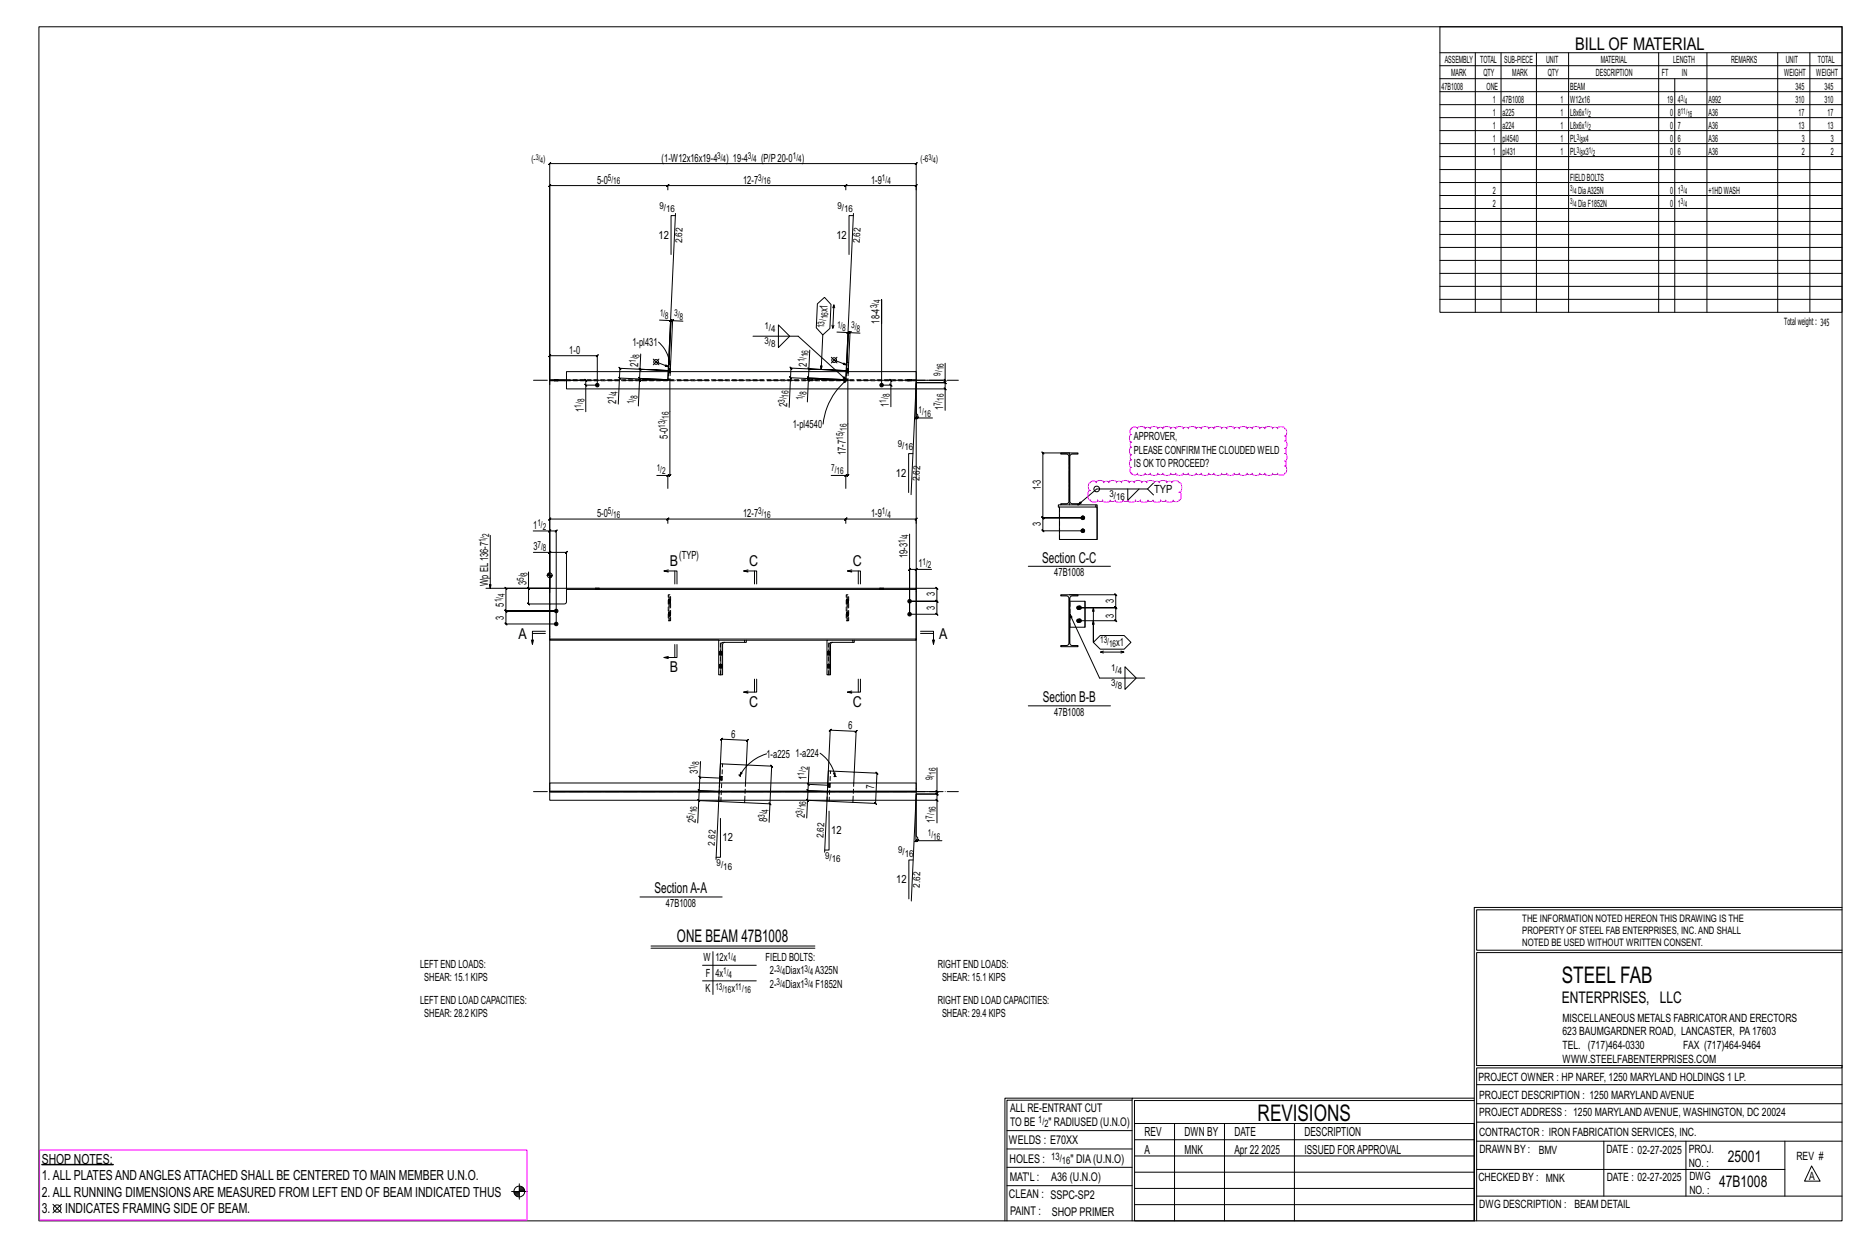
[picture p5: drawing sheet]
<svg xmlns="http://www.w3.org/2000/svg" width="914mm" height="610mm" viewBox="0 0 914 610" stroke-linecap="round" stroke-linejoin="round" font-family="sans-serif">
<g fill="#000" stroke="#000" stroke-width=".49">
<path d="M353 319v1zM406 319v1zM353 325v2zM406 325v2zM20 570h35z"/>
<circle cx="292" cy="188" r=".9"/>
<circle cx="432" cy="188" r=".9"/>
<circle cx="530" cy="260" r=".9"/>
<circle cx="530" cy="253" r=".9"/>
<circle cx="272" cy="299" r=".9"/>
<circle cx="445" cy="294" r=".9"/>
<circle cx="528" cy="297" r="1"/>
<circle cx="272" cy="305" r=".9"/>
<circle cx="445" cy="301" r=".9"/>
<circle cx="528" cy="304" r="1"/>
</g>
<g fill="none" stroke="#000" stroke-width=".49">
<path d="M19 13h883v584h-883zM705 13h197v140h-197zM705 26h197M705 32h197M705 39h197M722 26v127M735 26v127M752 26v127M768 26v127M812 26v127M820 39v114M836 26v127"/>
<path d="M870 26v127M886 26v127M705 45h197M705 51h197M705 58h197M705 64h197M705 70h197M705 77h197M326 91l1-1zM327 93v-3l-1 1h1h-58l1-1-1 1v97M327 91h87l1-1-1 3M414 91l1-1z"/>
<path d="M414 91h34l1-1-1 3M705 83h197M705 89h197M705 96h197M331 105h-3v20M331 104l-4 82 1-29h-5M418 105h-2v20M418 104l-4 82 1-23-5-1M705 102h197M705 108h197M705 115h197M705 121h197"/>
<path d="M705 127h197M705 134h197M328 157l1-1zM328 157l1-1-1 1-1 21 1-21 1-1-1 1h1M329 157l1-1zM334 157h-5l-1 21M381 159l6 5-6 6zM400 149l4-4 3 4-1 12-3 3-3-4zM407 159l1 2v-2M408 151v-2v12M408 149l1 2M432 158v-11v41h4v11"/>
<path d="M705 140h197M705 146h197M314 173l-1 8h15l-25-1 1 1-1-1v5M320 176l3 2M321 177l6 2M322 167a16 16 0 0 1 6 11M323 176l-3 2M327 177h1v1zM369 164h22l23 22M395 180l1 1zM396 171v9l19 1-28-1 1 1-1-1v5M403 164l-1 17"/>
<path d="M407 175l3 3M408 176l7 3M410 175l-3 3M415 163l1-1zM415 163l1-1-1 1v14v-14l1-1-1 1h1M416 163l1-1zM421 163h-5l-1 14M463 178v8h-15M271 186h.1M273 186h.1M277 182h171v5v3h-171zM277 186h-8h8"/>
<path d="M286 188l1 1zM287 188v-2v1l-1-1h1h-18v-12v1l1-1h-1h23v1l1-1h-1v14h-5v13M303 198v-13l24 1h-12h-2l-1 13M303 184l1 1zM313 186l1 1zM313 180l1 1zM313 181v4l1 1-1-1 14 1-14-1 1 1-1-1v1M327 182h.1M327 182v-4h1v4M327 180h.1M328 186v15zM328 182h.1"/>
<path d="M328 180h.1M386 184l1 1zM395 197l1-11h1l1-1 16 1-27-1-1 14M395 185l1 1zM396 180v5l-1-1 1 1 19 1-19-1-1-1 1 1v1M413 187l2-1-1 1zM414 182h.1M414 182l1-5v5M414 180h.1M415 186a32 32 0 0 0-12 21M415 186v21zM415 182h.1"/>
<path d="M415 180h.1M435 186h1l1 1-1-1v2M436 188l1 1zM444 186h.1M446 186h.1M462 186l1 1zM462 190l1 1zM463 186v1h-1l1 1v-1h-15l-2 55M463 190v-3v1l-1-1h1h-15v15l1 1v1h7M328 201v32v-1l-1 1h1h-1M415 207v26l1-1-1 1h-1M449 205l1-1z"/>
<path d="M463 201v-11h-15v14v1l1-1h-1h1M321 233h6v6M326 233l1-1zM407 233h7v6M414 233l1-1zM447 222h-2v19M519 222h9h-4v1v22v1h4v1h-9v-1h4v-1v-22v-1h-4zM523 222h-13v-1l1 1h-1v31l1 1-1-1h20h-20l1 1-1-1v7v-1l1 1h-1h20M552 239v6l6-6M562 239l3 3M565 236l-3 3h-25l-9 8 1-1-1 1h8v1h-18v-1h1M261 260h8v28"/>
<path d="M269 260l1-1zM269 260h3l1-1-1 1v45h-24v1l-1-1h1v-6l-1-1 1 1h24h-24l-1-1 1 1v-11l-1-1 1 1h21M326 254l1-1zM327 256v-3l-1 1h1h-58l1-1-1 1v36M327 254h87l1-1-1 3M414 254l1-1zM414 254h34l1-1-1 3M536 248h1v16M536 247h1v17h-18v-16M240 262v26M261 270h8v25h-10v1l-1-1h1v-7M269 270v1l1-1z"/>
<path d="M269 270h8v1l1-1h-1v18h-18v-8M327 280l-2-1h6v7M327 279h-2M330 279v7M366 280l-2-1h6v7M366 279h-2M369 279v7M417 280l-2-1h6v7M417 279h-2M420 279v7M445 261v40v-22l1-1-1 1h3M449 278l-1 1z"/>
<path d="M456 279h-8v9M503 277h41M238 288h31M258 287l1 1zM268 281h2M268 281h.1M268 280v1M269 280v1M269 280v8M269 281v2M270 281v2M270 281v1"/>
<path d="M277 288h171h-171zM277 288v7h-8v18M292 288h.1M293 288h.1M431 288h.1M432 288h.1M448 288h.1M448 288v25M448 288h11l-1-1 1 1v6h-1l1 1v-1h-14h14h-1l1 1v-1v7l-1-1 1 1h-14M519 291h9v1h-4v1v22v1h4h-9h4v-1v-22v-1h-4zM523 291h23v-1l1 1h-1v6l1 1-1-1h-18h18l1 1-1-1v7v-1l1 1h-1h-18M524 294h7v13h-7"/>
<path d="M531 294v13M535 297v17v-10M260 313l1 2M261 310h6M267 309h-6v6v-2M330 315v7M331 315v7h-6h2M352 313h12v1l-11 1v15h-1zM352 313h-83h179h-31M353 319v1M355 314l-1 1v15h-1M364 313h41"/>
<path d="M365 313v1h-1M405 313h12v1l-11 1v15h-1zM406 319v1M408 314l-1 1v15h-1M418 313v1h-1M451 309h6v6v-2M451 310h6M456 313l1 2M524 301l14 31h22M539 311h11l4 3-4 4h-11l-4-4zM540 319h-1l1 1M549 319h1h-11"/>
<path d="M550 319l-1 1M327 321l-2 1M353 325v2M366 338l-2 1M369 332v7M370 332v7h-6h2M406 325v2M417 338l-2 1M420 332v7M421 332v7h-6h2M551 326l5 6-5 5zM503 345h41"/>
<path d="M342 380l1 1zM343 373v7l9 1M352 380h.1M353 380h.1M362 379v1M362 380h.1M363 378l-1 2zM375 369a22 22 0 0 0-13 11M396 375v9h9M401 369a18 18 0 0 1 8 11M408 378h1v2zM408 380h1"/>
<path d="M409 380h.1M459 376v11h-11v-307h1l-1 1v-1h-179h1l-1 1v-1v307M269 387h179v1h-179zM269 388v4h179M269 387v-4h179v4M342 391l1 1zM343 380l-1 7v-1l1 1h-1h10h-10v-1l1 1h-1v5M352 392h-10v11M352 392l12 1M352 383l1-9h12v9M352 382h.1M353 382h.1"/>
<path d="M364 393h13l-1 9M365 392l-1 1M376 393l1 1zM377 393l1-18-1-1 1 1-13-1 1-12-1 1 1-1h-13l1-1-1 1-2 58M395 391l1 1zM395 383l1 1zM396 384v3l-1-1 1 1h9h-9l-1-1 1 1-1 5M405 392h-10v8M405 392l12 1M405 385h.1M405 383h.1M405 383v-6l13 1v5"/>
<path d="M406 397v19h-2M406 385h.1M406 383h.1M417 393h12v1l-1-1h1v-15l1 1-1-1h-11l1-20 1-1-1 1-13-1h1l-1 1v-1l-2 60M418 392l-1 1M448 392h11v11M448 392v19v1l1-1h-1h1M448 388v4M458 387l1 1zM458 391l1 1zM459 387v1h-1l1 1v-1h-11l-2 53M459 392v-4v1l-1-1h1h-11v21l1 1v1h12"/>
<path d="M353 400v19h-2M450 411l-1 1zM313 439h40M447 421h-2v19M722 444v153M722 444h180M902 445h-179v20h179M319 463h80M319 464h80M344 472h26M344 480h26M349 466v21"/>
<path d="M902 466h-179v55h179v1h-179v75M554 537h-62v60M554 538h-61v59M722 537h-168v60M722 538h-167v13M723 540h179M723 531h179M493 553h61M555 550h167v47h-167zM555 558h167M575 550v47M599 550v47"/>
<path d="M634 550v47M723 558h179M723 549h179M785 558v27M825 558v27M874 558v27M254 579v8M493 562h61M493 571h61M555 573h167M555 566h167M723 572h151"/>
<path d="M887 570l4 8h-8zM26 589l4 4M30 589l-4 4M250 583h8M252 583h2M252 584h2M252 585h2M253 585h1M254 582h2M254 581h2M254 582h3M493 580h61"/>
<path d="M555 589h167M555 581h167M723 585h179"/>
<circle cx="321" cy="177" r="1.2"/>
<circle cx="408" cy="176" r="1.2"/>
<circle cx="537" cy="239" r="1.4"/>
<circle cx="269" cy="281" r="1.2"/>
<circle cx="28" cy="591" r="1.8"/>
<circle cx="254" cy="583" r="2.6"/>
</g>
<path d="M554 209h2l1 1a2.1 2.1 0 0 1 4 0 1.4 1.4 0 0 1 2 0 2.1 2.1 0 0 1 4 0 1.4 1.4 0 0 1 2 0 2.1 2.1 0 0 1 4 0 1.5 1.5 0 0 1 3 0 2.1 2.1 0 0 1 3 0 1.5 1.5 0 0 1 3 0 2.1 2.1 0 0 1 3 0 1.5 1.5 0 0 1 3 0 2.1 2.1 0 0 1 4 0 1.4 1.4 0 0 1 2 0 2.1 2.1 0 0 1 4 0 1.4 1.4 0 0 1 2 0 2.1 2.1 0 0 1 4 0 1.5 1.5 0 0 1 3 0 2.1 2.1 0 0 1 3 0 1.5 1.5 0 0 1 3 0 2.1 2.1 0 0 1 4 0 1.4 1.4 0 0 1 2 0 2.1 2.1 0 0 1 4 0 1.4 1.4 0 0 1 2 0 2.2 2.2 0 0 1 4 0l1 2v1h-1l1 1-1 2h1v2v1h-1l1 2-1 1h1v2v1l-1 1h1l-1 2a2.5 2.5 0 0 1 0 4l-2 1-1-1-1-1-1 1-1-1v1l-2 1-2-1v-1l-1 1-1-1-1 1-1 1-2-1v-1l-1 1-2-1v1l-1 1-2-1v-1l-2 1-1-1v1l-2 1-1-1-1-1-1 1-1-1v1l-2 1-2-1v-1l-1 1-1-1v1l-2 1-2-1v-1l-1 1-2-1v1l-1 1-2-1v-1l-1 1-2-1v1l-2 1-1-1v-1l-2 1-1-1v1l-2 1-2-1v-1l-1 1-1-1v1l-2 1-2-1v-1l-1 1-1-1-1 1-1 1-2-1a2.1 2.1 0 0 1-3 0 2.1 2.1 0 0 1 0-3 2.1 2.1 0 0 1 0-4 1.5 1.5 0 0 1 0-3 2.1 2.1 0 0 1 0-3 1.5 1.5 0 0 1 0-3 2.1 2.1 0 0 1 0-3 2 2 0 0 1 0-4zM533 236a2.5 2.5 0 0 1 4 0 2.1 2.1 0 0 1 3 0 1.5 1.5 0 0 1 3 0 2.1 2.1 0 0 1 4 0 1.4 1.4 0 0 1 2 0 2.1 2.1 0 0 1 4 0 1.4 1.4 0 0 1 2 0 2.1 2.1 0 0 1 4 0 1.4 1.4 0 0 1 2 0 2.1 2.1 0 0 1 4 0 1.5 1.5 0 0 1 3 0 2.1 2.1 0 0 1 3 0 1.5 1.5 0 0 1 3 0 2.3 2.3 0 0 1 4 0v3v2h-1a2.5 2.5 0 0 1 1 3 2.5 2.5 0 0 1-4 1 2.1 2.1 0 0 1-3 0 1.5 1.5 0 0 1-3 0 2.1 2.1 0 0 1-4 0 1.4 1.4 0 0 1-2 0 2.1 2.1 0 0 1-4 0 1.4 1.4 0 0 1-2 0 2.1 2.1 0 0 1-4 0 1.4 1.4 0 0 1-2 0 2.1 2.1 0 0 1-4 0 1.5 1.5 0 0 1-3 0 2.1 2.1 0 0 1-3 0 1.5 1.5 0 0 1-3 0 2.3 2.3 0 0 1-4 0l-1-3 1-2h1l-1-1zM19 563h239v34h-239z" fill="none" stroke="#f0f" stroke-width=".5"/>
<g fill="none" stroke="#000" stroke-width=".49" stroke-dasharray="2 1.4">
<path d="M271 186h.1M272 186h.1M272 186h1M273 186h.1M277 186h171M327 182h.1M327 182h1M327 182v4h1v-4M327 181l1 1-1-1M328 182h.1M328 182h-1M328 182l-1-1"/>
<path d="M328 181l-1-1M328 180h-1M328 180h.1M414 182h.1M414 182h1M414 182v4h1v-4M414 181l1 1-1-1M415 182h.1M415 182h-1M415 181h-1M415 181l-1-1M415 180h-1"/>
<path d="M415 180h.1M444 186h.1M445 186h.1M445 186h1M446 186h.1M448 186h-171M519 264v-17M292 288h.1M292 288h1zM293 288h.1M327 291h1v13h-1zM327 294h1"/>
<path d="M327 294v-1M327 300h.1M327 295h.1M327 293v1M327 300v1M327 294v1M328 294h.1M328 294h-1M328 293h-1h1M328 300h-1h1M328 295h-1h1M328 295v-2"/>
<path d="M328 294v-1M414 291h1v13h-1zM414 294h1M414 294v-1M414 300h.1M414 295h.1M414 293v1M414 300v1M414 294v1M415 294h.1M415 294h-1M415 293h-1h1"/>
<path d="M415 300h-1h1M415 295h-1h1M415 295v-2M415 294v-1M431 288h.1M432 288h.1M432 288h-1M448 288h.1M528 298a.9 .9 0 0 1-1-1 .9 .9 0 0 1 1-1M528 296a.9 .9 0 0 1 1 1 .9 .9 0 0 1-1 1M327 301h1M327 301l1-1"/>
<path d="M327 300h1M327 301h.1M327 304v-13M328 304v-13M328 301v-1M328 301h-1M328 301h-1h1M328 300h.1M328 301h.1M352 319h1M352 319v1M352 320h1"/>
<path d="M353 320h-1M353 320h-1l1-1M405 319h1M405 319v1M405 320h1M406 320h-1M406 320h-1l1-1M414 301h1M414 301l1-1M414 300h1M414 301h.1M415 304v-13"/>
<path d="M415 301v-1M415 301h-1M415 301h-1h1M415 300h.1M415 301h.1M448 313h.1M524 307v-13M528 305a.9 .9 0 0 1-1-1 .9 .9 0 0 1 1-1M528 303a.9 .9 0 0 1 1 1 .9 .9 0 0 1-1 1M352 326l1-1M352 325h1M352 327h.1"/>
<path d="M352 320h.1M352 327h1M352 325v1M352 326v1h1M353 330v-17M353 327l-1-1M353 326h-1M353 326h-1h1M405 326l1-1M405 325h1M405 327h.1M405 320h.1"/>
<path d="M405 327h1M405 325v1M405 326v1h1M405 330v-17M406 327l-1-1M406 326h-1M406 326h-1h1M352 380h.1M353 380h-1M353 380h.1M352 383v9M352 382v-1"/>
<path d="M352 382h1M352 381l1 1M352 381h1M352 380l1 1zM352 380h1M353 392l1-18M353 381h.1M365 392v-9M405 385h.1M405 385h1M405 384l1 1M405 384h1z"/>
<path d="M405 384h1M405 383h.1M405 383v9M406 392l1-15M406 384v1M406 383h-1M406 383h.1M418 392v-9"/>
<circle cx="530" cy="260" r=".9"/>
<circle cx="530" cy="253" r=".9"/>
</g>
<path d="M261 186h208M261 387h208" fill="none" stroke="#000" stroke-width=".49" stroke-dasharray="6.8 1 0 1"/>
<path d="M523 222v25" fill="none" stroke="#000" stroke-width=".49" stroke-dasharray="5.8 1 1 1"/>
<g font-size="11.2">
<text x="764" y="481">STEEL FAB</text>
<text x="616" y="548">REVISIONS</text>
</g>
<g font-size="8.6">
<text x="771" y="24">BILL OF MATERIAL</text>
<text x="331" y="461">ONE BEAM 47B1008</text>
</g>
<g font-size="7.9">
<text x="765" y="491">ENTERPRISES, LLC</text>
<text x="846" y="569">25001</text>
<text x="842" y="581">47B1008</text>
</g>
<g font-size="7.3">
<text x="510" y="275">Section C-C</text>
<text x="328" y="277">B</text>
<text x="367" y="277">C</text>
<text x="417" y="277">C</text>
<text x="254" y="313">A</text>
<text x="460" y="313">A</text>
<text x="328" y="329">B</text>
<text x="367" y="346">C</text>
<text x="417" y="346">C</text>
<text x="510" y="344">Section B-B</text>
<text x="320" y="437">SectionA-A</text>
</g>
<g font-size="6.8">
<text x="20" y="569">SHOP NOTES:</text>
<text x="20" y="577">1.ALL PLATESANDANGLESATTACHED SHALL BE CENTERED TO MAIN MEMBER U.N.O.</text>
<text x="20" y="585">2.ALL RUNNING DIMENSIONSARE MEASURED FROM LEFT END OF BEAM INDICATED THUS</text>
<text x="20" y="593">3.</text>
<text x="32" y="593">INDICATES FRAMING SIDE OF BEAM.</text>
</g>
<g font-size="6.1">
<text x="560" y="556">REV</text>
<text x="580" y="556">DWN BY</text>
<text x="604" y="556">DATE</text>
<text x="639" y="556">DESCRIPTION</text>
<text x="560" y="564">A</text>
<text x="580" y="564">MNK</text>
<text x="604" y="564">Apr 22</text>
<text x="618" y="564">2025</text>
<text x="639" y="564">ISSUED FORAPPROVAL</text>
</g>
<g font-size="5.9">
<text x="494" y="560">WELDS : E70XX</text>
<text x="494" y="569">HOLES :</text>
<text x="524" y="569">&quot; DIA(U.N.O)</text>
<text x="494" y="578">MAT'L :</text>
<text x="515" y="578">A36 (U.N.O)</text>
<text x="494" y="586">CLEAN : SSPC-SP2</text>
<text x="495" y="595">PAINT :</text>
<text x="515" y="595">SHOP PRIMER</text>
</g>
<g font-size="5.8">
<text x="494" y="544">ALL RE-ENTRANT CUT</text>
<text x="494" y="551">TO BE</text>
<text x="513" y="551">&quot; RADIUSED (U.N.O)</text>
</g>
<g font-size="5.6">
<text x="765" y="500">MISCELLANEOUS METALS FABRICATORAND ERECTORS</text>
<text x="765" y="507">623 BAUMGARDNER ROAD, LANCASTER, PA17603</text>
<text x="765" y="513">TEL. (717)464-0330</text>
<text x="824" y="513">FAX (717)464-9464</text>
<text x="765" y="520">WWW.STEELFABENTERPRISES.COM</text>
<text x="724" y="529">PROJECT OWNER : HP NAREF, 1250 MARYLAND HOLDINGS 1 LP.</text>
<text x="724" y="538">PROJECT DESCRIPTION : 1250 MARYLANDAVENUE</text>
<text x="724" y="546">PROJECTADDRESS : 1250 MARYLANDAVENUE, WASHINGTON, DC 20024</text>
<text x="724" y="556">CONTRACTOR : IRON FABRICATION SERVICES, INC.</text>
<text x="724" y="564">DRAWN BY :</text>
<text x="753" y="564">BMV</text>
<text x="786" y="564">DATE : 02-27-2025</text>
<text x="827" y="564">PROJ.</text>
<text x="879" y="568">REV #</text>
<text x="827" y="571">NO. :</text>
<text x="724" y="578">CHECKED BY : MNK</text>
<text x="787" y="578">DATE : 02-27-2025</text>
<text x="827" y="578">DWG</text>
<text x="886" y="578">A</text>
<text x="827" y="584">NO. :</text>
<text x="724" y="591">DWG DESCRIPTION : BEAM DETAIL</text>
</g>
<g font-size="5.5">
<text x="324" y="79">(1-W12x16x19-4</text>
<text x="355" y="79">) 19-4</text>
<text x="373" y="79">(P/P20-0</text>
<text x="392" y="79">)</text>
<text x="292" y="90">5-0</text>
<text x="364" y="90">12-7</text>
<text x="426" y="90">1-9</text>
<text x="322" y="117">12</text>
<text x="409" y="117">12</text>
<text x="405" y="153" transform="rotate(-87 405 153)">x1</text>
<text x="431" y="158" transform="rotate(-90 431 158)">18-4</text>
<text x="279" y="173">1-0</text>
<text x="310" y="169">1-pl431</text>
<text x="312" y="180" transform="rotate(-87 312 180)">2</text>
<text x="395" y="179" transform="rotate(-87 395 179)">2</text>
<text x="302" y="198" transform="rotate(-87 302 198)">2</text>
<text x="286" y="201" transform="rotate(-90 286 201)">1</text>
<text x="385" y="199" transform="rotate(-87 385 199)">2</text>
<text x="435" y="199" transform="rotate(-90 435 199)">1</text>
<text x="462" y="201" transform="rotate(-90 462 201)">1</text>
<text x="388" y="209">1-pl4540</text>
<text x="327" y="215" transform="rotate(-90 327 215)">5-0</text>
<text x="555" y="215">APPROVER,</text>
<text x="555" y="222">PLEASE CONFIRMTHE CLOUDED WELD</text>
<text x="414" y="223" transform="rotate(-90 414 223)">17-7</text>
<text x="439" y="233">12</text>
<text x="555" y="228">IS OKTO PROCEED?</text>
<text x="509" y="240" transform="rotate(-90 509 240)">1-3</text>
<text x="565" y="241">TYP</text>
<text x="292" y="253">5-0</text>
<text x="364" y="253">12-7</text>
<text x="426" y="253">1-9</text>
<text x="509" y="258" transform="rotate(-90 509 258)">3</text>
<text x="261" y="259">1</text>
<text x="261" y="269">3</text>
<text x="332" y="273">(TYP)</text>
<text x="444" y="273" transform="rotate(-90 444 273)">19-3</text>
<text x="450" y="278">1</text>
<text x="239" y="287" transform="rotate(-90 239 287)">Wp EL136-7</text>
<text x="258" y="286" transform="rotate(-90 258 286)">3</text>
<text x="516" y="282">47B1008</text>
<text x="458" y="291" transform="rotate(-90 458 291)">3</text>
<text x="247" y="297" transform="rotate(-90 247 297)">5</text>
<text x="458" y="298" transform="rotate(-90 458 298)">3</text>
<text x="545" y="295" transform="rotate(-90 545 295)">3</text>
<text x="247" y="303" transform="rotate(-90 247 303)">3</text>
<text x="545" y="302" transform="rotate(-90 545 302)">3</text>
<text x="546" y="316">x1</text>
<text x="516" y="350">47B1008</text>
<text x="415" y="357" transform="rotate(3 415 357)">6</text>
<text x="358" y="361" transform="rotate(3 358 361)">6</text>
<text x="375" y="371">1-a225</text>
<text x="389" y="370">1-a224</text>
<text x="342" y="379" transform="rotate(-87 342 379)">3</text>
<text x="395" y="382" transform="rotate(-87 395 382)">1</text>
<text x="428" y="386" transform="rotate(-87 428 386)">7</text>
<text x="394" y="400" transform="rotate(-87 394 400)">2</text>
<text x="341" y="403" transform="rotate(-87 341 403)">2</text>
<text x="375" y="402" transform="rotate(-87 375 402)">8</text>
<text x="458" y="403" transform="rotate(-90 458 403)">1</text>
<text x="354" y="412">12</text>
<text x="407" y="408">12</text>
<text x="439" y="432">12</text>
<text x="326" y="444">47B1008</text>
<text x="206" y="474">LEFT END LOADS:</text>
<text x="344" y="470">W</text>
<text x="350" y="470">12x</text>
<text x="375" y="470">FIELD BOLTS:</text>
<text x="459" y="474">RIGHT END LOADS:</text>
<text x="346" y="478">F</text>
<text x="350" y="478">4x</text>
<text x="377" y="477">2-</text>
<text x="384" y="477">Diax1</text>
<text x="399" y="477">A325N</text>
<text x="208" y="480">SHEAR: 15.1 KIPS</text>
<text x="345" y="486">K</text>
<text x="358" y="486">x</text>
<text x="377" y="483">2-</text>
<text x="384" y="483">Diax1</text>
<text x="399" y="483">F1852N</text>
<text x="461" y="480">SHEAR: 15.1 KIPS</text>
<text x="206" y="491">LEFT END LOAD CAPACITIES:</text>
<text x="459" y="491">RIGHT END LOAD CAPACITIES:</text>
<text x="208" y="498">SHEAR: 28.2 KIPS</text>
<text x="461" y="498">SHEAR: 29.4 KIPS</text>
</g>
<g font-size="5">
<text x="745" y="451">THE INFORMATION NOTED HEREON THIS DRAWING IS THE</text>
<text x="745" y="457">PROPERTY OF STEEL FAB ENTERPRISES, INC.AND SHALL</text>
<text x="745" y="463">NOTED BE USED WITHOUT WRITTEN CONSENT.</text>
<text x="508" y="550">1/</text>
<text x="511" y="551">2</text>
<text x="515" y="568">13/</text>
<text x="520" y="570">16</text>
</g>
<g font-size="4.9">
<text x="707" y="31">ASSEMBLY</text>
<text x="725" y="31">TOTAL</text>
<text x="736" y="31">SUB-PIECE</text>
<text x="757" y="31">UNIT</text>
<text x="784" y="31">MATERIAL</text>
<text x="819" y="31">LENGTH</text>
<text x="847" y="31">REMARKS</text>
<text x="874" y="31">UNIT</text>
<text x="890" y="31">TOTAL</text>
<text x="710" y="37">MARK</text>
<text x="726" y="37">QTY</text>
<text x="740" y="37">MARK</text>
<text x="758" y="37">QTY</text>
<text x="781" y="37">DESCRIPTION</text>
<text x="814" y="37">FT</text>
<text x="823" y="37">IN</text>
<text x="873" y="37">WEIGHT</text>
<text x="889" y="37">WEIGHT</text>
<text x="706" y="44">47B1008</text>
<text x="728" y="44">ONE</text>
<text x="769" y="44">BEAM</text>
<text x="879" y="44">345</text>
<text x="893" y="44">345</text>
<text x="731" y="50">1</text>
<text x="736" y="50">47B1008</text>
<text x="764" y="50">1</text>
<text x="769" y="50">W12x16</text>
<text x="816" y="50">19</text>
<text x="821" y="50">4</text>
<text x="836" y="50">A992</text>
<text x="879" y="50">310</text>
<text x="893" y="50">310</text>
<text x="731" y="57">1</text>
<text x="736" y="57">a225</text>
<text x="764" y="57">1</text>
<text x="769" y="57">L8x6x</text>
<text x="818" y="57">0</text>
<text x="821" y="57">8</text>
<text x="836" y="57">A36</text>
<text x="880" y="57">17</text>
<text x="895" y="57">17</text>
<text x="731" y="63">1</text>
<text x="736" y="63">a224</text>
<text x="764" y="63">1</text>
<text x="769" y="63">L8x6x</text>
<text x="818" y="63">0</text>
<text x="821" y="63">7</text>
<text x="836" y="63">A36</text>
<text x="880" y="63">13</text>
<text x="895" y="63">13</text>
<text x="731" y="69">1</text>
<text x="736" y="69">pl4540</text>
<text x="764" y="69">1</text>
<text x="769" y="69">PL x4</text>
<text x="818" y="69">0</text>
<text x="821" y="69">6</text>
<text x="836" y="69">A36</text>
<text x="882" y="69">3</text>
<text x="896" y="69">3</text>
<text x="731" y="76">1</text>
<text x="736" y="76">pl431</text>
<text x="764" y="76">1</text>
<text x="769" y="76">PL x3</text>
<text x="818" y="76">0</text>
<text x="821" y="76">6</text>
<text x="836" y="76">A36</text>
<text x="882" y="76">2</text>
<text x="896" y="76">2</text>
<text x="769" y="88">FIELDBOLTS</text>
<text x="731" y="95">2</text>
<text x="772" y="95">DiaA325N</text>
<text x="818" y="95">0</text>
<text x="821" y="95">1</text>
<text x="836" y="95">+1HDWASH</text>
<text x="731" y="101">2</text>
<text x="772" y="101">DiaF1852N</text>
<text x="818" y="101">0</text>
<text x="821" y="101">1</text>
<text x="873" y="159">Totalweight : 345</text>
</g>
<g font-size="4.7">
<text x="351" y="78">3/</text>
<text x="366" y="78">3/</text>
<text x="388" y="78">1/</text>
<text x="260" y="79">(-</text>
<text x="266" y="79">)</text>
<text x="354" y="79">4</text>
<text x="369" y="79">4</text>
<text x="391" y="79">4</text>
<text x="451" y="79">(-6</text>
<text x="458" y="79">)</text>
<text x="298" y="89">5/</text>
<text x="371" y="89">3/</text>
<text x="432" y="89">1/</text>
<text x="300" y="90">16</text>
<text x="374" y="90">16</text>
<text x="434" y="90">4</text>
<text x="323" y="102">9/</text>
<text x="326" y="104">16</text>
<text x="410" y="102">9/</text>
<text x="413" y="104">16</text>
<text x="334" y="119" transform="rotate(-87 334 119)">2.62</text>
<text x="421" y="119" transform="rotate(-87 421 119)">2.62</text>
<text x="431" y="148" transform="rotate(-90 431 148)">4</text>
<text x="323" y="154" transform="rotate(3 323 154)">1/</text>
<text x="330" y="155" transform="rotate(3 330 155)">3/</text>
<text x="429" y="151" transform="rotate(-90 429 151)">3/</text>
<text x="325" y="156" transform="rotate(3 325 156)">8</text>
<text x="333" y="156" transform="rotate(3 333 156)">8</text>
<text x="374" y="161">1/</text>
<text x="403" y="161" transform="rotate(-87 403 161)">13/</text>
<text x="405" y="156" transform="rotate(-87 405 156)">16</text>
<text x="410" y="160" transform="rotate(3 410 160)">1/</text>
<text x="417" y="161" transform="rotate(3 417 161)">3/</text>
<text x="377" y="163">4</text>
<text x="412" y="162" transform="rotate(3 412 162)">8</text>
<text x="419" y="162" transform="rotate(3 419 162)">8</text>
<text x="374" y="168">3/</text>
<text x="377" y="170">8</text>
<text x="311" y="177" transform="rotate(-87 311 177)">1/</text>
<text x="313" y="175" transform="rotate(-87 313 175)">8</text>
<text x="394" y="177" transform="rotate(-87 394 177)">1/</text>
<text x="396" y="175" transform="rotate(-87 396 175)">16</text>
<text x="460" y="184" transform="rotate(-90 460 184)">9/</text>
<text x="462" y="181" transform="rotate(-90 462 181)">16</text>
<text x="286" y="197" transform="rotate(-90 286 197)">8</text>
<text x="301" y="196" transform="rotate(-87 301 196)">1/</text>
<text x="302" y="193" transform="rotate(-87 302 193)">4</text>
<text x="310" y="198" transform="rotate(-87 310 198)">1/</text>
<text x="312" y="195" transform="rotate(-87 312 195)">8</text>
<text x="384" y="197" transform="rotate(-87 384 197)">3/</text>
<text x="386" y="195" transform="rotate(-87 386 195)">16</text>
<text x="393" y="196" transform="rotate(-87 393 196)">1/</text>
<text x="395" y="193" transform="rotate(-87 395 193)">8</text>
<text x="434" y="197" transform="rotate(-90 434 197)">1/</text>
<text x="436" y="194" transform="rotate(-90 436 194)">8</text>
<text x="462" y="196" transform="rotate(-90 462 196)">16</text>
<text x="285" y="199" transform="rotate(-90 285 199)">1/</text>
<text x="450" y="202">1/</text>
<text x="452" y="204">16</text>
<text x="460" y="199" transform="rotate(-90 460 199)">7/</text>
<text x="326" y="209" transform="rotate(-90 326 209)">13/</text>
<text x="327" y="205" transform="rotate(-90 327 205)">16</text>
<text x="413" y="215" transform="rotate(-90 413 215)">15/</text>
<text x="414" y="211" transform="rotate(-90 414 211)">16</text>
<text x="439" y="219">9/</text>
<text x="443" y="220">16</text>
<text x="321" y="230">1/</text>
<text x="324" y="232">2</text>
<text x="407" y="230">7/</text>
<text x="409" y="232">16</text>
<text x="450" y="235" transform="rotate(-87 450 235)">2.62</text>
<text x="543" y="243">3/</text>
<text x="546" y="245">16</text>
<text x="298" y="252">5/</text>
<text x="371" y="252">3/</text>
<text x="432" y="252">1/</text>
<text x="263" y="258">1/</text>
<text x="300" y="253">16</text>
<text x="374" y="253">16</text>
<text x="434" y="253">4</text>
<text x="239" y="263" transform="rotate(-90 239 263)">2</text>
<text x="266" y="259">2</text>
<text x="445" y="263" transform="rotate(-90 445 263)">4</text>
<text x="238" y="265" transform="rotate(-90 238 265)">1/</text>
<text x="263" y="268">7/</text>
<text x="266" y="270">8</text>
<text x="443" y="266" transform="rotate(-90 443 266)">1/</text>
<text x="258" y="282" transform="rotate(-90 258 282)">8</text>
<text x="452" y="276">1/</text>
<text x="454" y="278">2</text>
<text x="256" y="284" transform="rotate(-90 256 284)">5/</text>
<text x="247" y="292" transform="rotate(-90 247 292)">4</text>
<text x="245" y="295" transform="rotate(-90 245 295)">1/</text>
<text x="539" y="315">13/</text>
<text x="543" y="316">16</text>
<text x="544" y="328">1/</text>
<text x="547" y="330">4</text>
<text x="544" y="336">3/</text>
<text x="547" y="337">8</text>
<text x="340" y="377" transform="rotate(-87 340 377)">1/</text>
<text x="342" y="374" transform="rotate(-87 342 374)">8</text>
<text x="395" y="377" transform="rotate(-87 395 377)">2</text>
<text x="394" y="379" transform="rotate(-87 394 379)">1/</text>
<text x="456" y="382" transform="rotate(-90 456 382)">9/</text>
<text x="458" y="379" transform="rotate(-90 458 379)">16</text>
<text x="395" y="396" transform="rotate(-87 395 396)">16</text>
<text x="339" y="400" transform="rotate(-87 339 400)">5/</text>
<text x="341" y="398" transform="rotate(-87 341 398)">16</text>
<text x="374" y="400" transform="rotate(-87 374 400)">3/</text>
<text x="376" y="398" transform="rotate(-87 376 398)">4</text>
<text x="393" y="398" transform="rotate(-87 393 398)">3/</text>
<text x="456" y="401" transform="rotate(-90 456 401)">7/</text>
<text x="458" y="398" transform="rotate(-90 458 398)">16</text>
<text x="350" y="414" transform="rotate(-87 350 414)">2.62</text>
<text x="403" y="410" transform="rotate(-87 403 410)">2.62</text>
<text x="454" y="409">1/</text>
<text x="457" y="411">16</text>
<text x="440" y="417">9/</text>
<text x="443" y="419">16</text>
<text x="351" y="424">9/</text>
<text x="354" y="425">16</text>
<text x="404" y="420">9/</text>
<text x="407" y="422">16</text>
<text x="450" y="434" transform="rotate(-87 450 434)">2.62</text>
<text x="356" y="469">1/</text>
<text x="359" y="471">4</text>
<text x="354" y="477">1/</text>
<text x="357" y="478">4</text>
<text x="380" y="475">3/</text>
<text x="383" y="477">4</text>
<text x="394" y="475">3/</text>
<text x="396" y="477">4</text>
<text x="350" y="484">13/</text>
<text x="355" y="486">16</text>
<text x="360" y="484">11/</text>
<text x="364" y="486">16</text>
<text x="380" y="482">3/</text>
<text x="383" y="484">4</text>
<text x="394" y="482">3/</text>
<text x="396" y="484">4</text>
</g>
<g font-size="4.2">
<text x="823" y="49">3/</text>
<text x="825" y="51">4</text>
<text x="776" y="56">1/</text>
<text x="778" y="57">2</text>
<text x="823" y="56">11/</text>
<text x="826" y="57">16</text>
<text x="776" y="62">1/</text>
<text x="778" y="63">2</text>
<text x="772" y="68">3/</text>
<text x="774" y="70">8</text>
<text x="772" y="75">3/</text>
<text x="774" y="76">8</text>
<text x="778" y="75">1/</text>
<text x="780" y="76">2</text>
<text x="769" y="94">3/</text>
<text x="770" y="95">4</text>
<text x="823" y="94">3/</text>
<text x="825" y="95">4</text>
<text x="769" y="100">3/</text>
<text x="770" y="101">4</text>
<text x="823" y="100">3/</text>
<text x="825" y="101">4</text>
</g>
<g font-size="4">
<text x="262" y="78">3/</text>
<text x="264" y="80">4</text>
<text x="454" y="78">3/</text>
<text x="457" y="80">4</text>
</g>
</svg>
